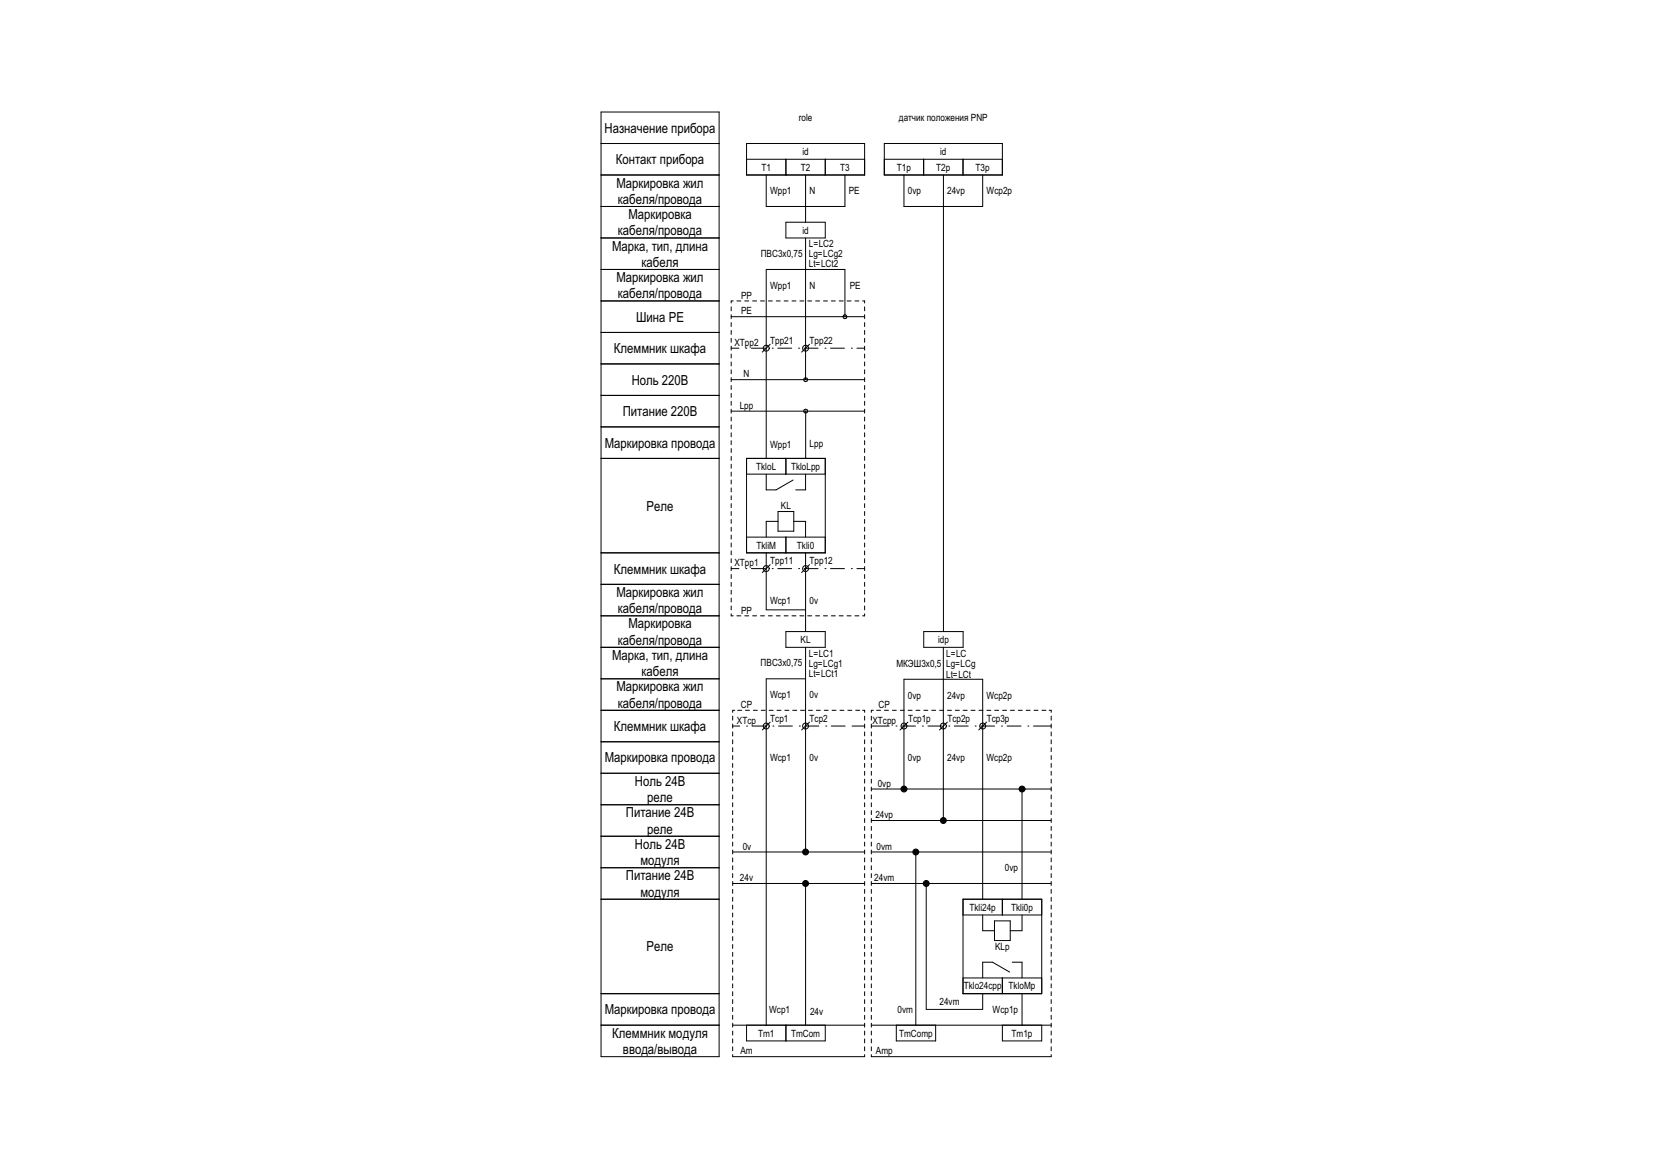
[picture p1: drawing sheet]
<svg xmlns="http://www.w3.org/2000/svg" width="420mm" height="297mm" viewBox="0 0 420 297" stroke-linecap="round" stroke-linejoin="round" font-family="sans-serif">
<!-- layer: id_names -->
<g fill="none" stroke="#000" stroke-width=".25">
<path d="M152.7 28.5h30v152h-30zM152.7 36.5h30M152.7 52.5h30M152.7 44.5h30M152.7 76.5h30M152.7 68.5h30M152.7 60.5h30M152.7 92.5h30M152.7 84.5h30M152.7 100.5h30M152.7 108.5h30M152.7 116.5h30"/>
<path d="M152.7 156.5h30M152.7 148.5h30M152.7 140.5h30M152.7 172.5h30M152.7 164.5h30"/>
</g>
<!-- layer: cp_names -->
<path d="M152.7 188.5h30M152.7 180.5h30v88h-30zM152.7 196.5h30M152.7 212.5h30M152.7 204.5h30M152.7 228.5h30M152.7 220.5h30M152.7 252.5h30M152.7 260.5h30" fill="none" stroke="#000" stroke-width=".25"/>
<!-- layer: cp_static_di -->
<g fill="none" stroke="#000" stroke-width=".25">
<path d="M239.7 172.6v35.1M221.4 184.5h4.5M221.4 182v1M221.4 184v1M221.4 186v1M221.4 188v1M221.4 190v1M221.4 192v1M221.4 194v1M221.4 196v1M221.4 198v1M221.4 200v1"/>
<path d="M221.9 180.5h-.5v.5M222.7 180.5h1M224.7 180.5h1M226.7 180.5h1M227.7 184.5h.1M228.7 180.5h1M229.1 184.5h3.5M229.7 199.7v-27.1h20v55.9M230.7 183.5l-2 2M230.7 180.5h1M232.7 180.5h1M234.4 184.5h.1"/>
<path d="M234.7 180.5h1M235.8 184.5h3.5M236.7 180.5h1M238.7 180.5h1M240.7 183.5l-2 2M240.7 180.5h1M241.1 184.5h.1M242.5 184.5h3.5M242.7 180.5h1M244.7 180.5h1M246.7 180.5h1M247.8 184.5h.1"/>
<path d="M248.7 180.5h1M249.2 184.5h3.5M250.7 183.5l-2 2M250.7 180.5h1M252.7 180.5h1M254.5 184.5h.1M254.7 180.5h1M255.9 184.5h3.5M256.7 180.5h1M258.7 180.5h1M260.7 180.5h1M261.2 184.5h.1"/>
<path d="M262.6 184.5h4.5M262.7 180.5h1M264.7 180.5h1M266.6 180.5h.5v.5M267.1 182v1M267.1 184v1M267.1 186v1M267.1 188v1M267.1 190v1M267.1 192v1M267.1 194v1M267.1 196v1"/>
<path d="M267.1 198v1M267.1 200v1M221.4 216.5h45.7M221.4 208.5h45.7M221.4 200.5h45.7M221.4 202v1M221.4 204v1M221.4 206v1M221.4 208v1M221.4 210v1M221.4 212v1M221.4 214v1"/>
<path d="M221.4 216v1M221.4 218v1M221.4 220v1M232.7 217.2v43.3M259.7 201.2v27.3M267.1 202v1M267.1 204v1M267.1 206v1M267.1 208v1M267.1 210v1M267.1 212v1M267.1 214v1"/>
<path d="M267.1 216v1M267.1 218v1M267.1 220v1M221.4 224.5h45.7M221.4 222v1M221.4 224v1M221.4 226v1M221.4 228v1M221.4 230v1M221.4 232v1M221.4 234v1M221.4 236v1"/>
<path d="M221.4 238v1M221.4 240v1M235.3 225.2v31.3h14.4v-4M244.7 228.5h20v24h-20zM244.7 232.5h20M249.7 232.5v4h3M252.7 234h4v5h-4zM254.7 228.5v4M259.7 232.5v4h-3M267.1 222v1M267.1 224v1M267.1 226v1"/>
<path d="M267.1 228v1M267.1 230v1M267.1 232v1M267.1 234v1M267.1 236v1M267.1 238v1M267.1 240v1M221.4 242v1M221.4 244v1M221.4 246v1M221.4 248v1M221.4 250v1"/>
<path d="M221.4 252v1M221.4 254v1M221.4 256v1M221.4 258v1M221.4 260v1M244.7 248.5h20M254.7 248.5v4M256.5 247l-4.3-2.5h-2.5v4M257.2 244.5h2.5v4M259.7 252.5v8M267.1 242v1M267.1 244v1"/>
<path d="M267.1 246v1M267.1 248v1M267.1 250v1M267.1 252v1M267.1 254v1M267.1 256v1M267.1 258v1M267.1 260v1M221.4 260.5h45.7M221.4 267.9v.6h45.7v-.6M221.4 262v1M221.4 264v1"/>
<path d="M221.4 266v1M227.7 260.5v4h10v-4M254.7 260.5v4h10v-4M267.1 262v1M267.1 264v1M267.1 266v1"/>
<circle cx="194.7" cy="184.5" r=".75"/>
<circle cx="204.7" cy="184.5" r=".75"/>
<circle cx="229.7" cy="200.5" r=".75"/>
<circle cx="232.7" cy="216.5" r=".75"/>
<circle cx="239.7" cy="208.5" r=".75"/>
<circle cx="259.7" cy="200.5" r=".75"/>
<circle cx="235.3" cy="224.5" r=".75"/>
</g>
<!-- layer: id_static_di -->
<g fill="none" stroke="#000" stroke-width=".25">
<path d="M224.7 36.5h30v8h-30zM224.7 40.5h30M229.7 44.5v8h20v-8M234.7 40.5v4M239.7 44.5v116M244.7 40.5v4M234.7 160.5h10v4h-10zM239.7 164.5v8.1"/>
<circle cx="194.7" cy="88.5" r=".75"/>
<circle cx="204.7" cy="88.5" r=".75"/>
<circle cx="194.7" cy="144.5" r=".75"/>
<circle cx="204.7" cy="144.5" r=".75"/>
</g>
<!-- layer: id_static_do -->
<g fill="none" stroke="#000" stroke-width=".25">
<path d="M189.7 36.5h30v8h-30zM189.7 40.5h30M194.7 44.5v8h20v-8M199.7 56.5h10v4h-10zM199.7 40.5v4M204.7 44.5v12M209.7 40.5v4M185.8 78v1M185.8 80v1M186.3 76.5h-.5v.5M187.2 76.5h1M189.2 76.5h1"/>
<path d="M191.2 76.5h1M193.2 76.5h1M195.2 76.5h1M197.2 76.5h1M199.2 76.5h1M201.2 76.5h1M203.2 76.5h1M204.7 60.5v36M205.2 76.5h1M207.2 76.5h1M209.2 76.5h1M211.2 76.5h1"/>
<path d="M213.2 76.5h1M215.2 76.5h1M217.2 76.5h1M219.2 76.5h.5v.5M219.7 78v1M219.7 80v1M185.8 96.5h33.9M185.8 88.5h1.9M185.8 80.5h33.9M185.8 82v1M185.8 84v1M185.8 86v1"/>
<path d="M185.8 88v1M185.8 90v1M185.8 92v1M185.8 94v1M185.8 96v1M185.8 98v1M185.8 100v1M189.5 88.5h.1M190.9 88.5h3.5M195.7 87.5l-2 2M196.2 88.5h.1M197.6 88.5h3.5"/>
<path d="M202.9 88.5h.1M204.3 88.5h3.6M205.7 87.5l-2 2M209.6 88.5h.1M211 88.5h3.6M214.7 80.5v-12h-20v48M216.3 88.5h.1M217.7 88.5h2M219.7 82v1M219.7 84v1M219.7 86v1M219.7 88v1"/>
<path d="M219.7 90v1M219.7 92v1M219.7 94v1M219.7 96v1M219.7 98v1M219.7 100v1M185.8 104.5h33.9M185.8 102v1M185.8 104v1M185.8 106v1M185.8 108v1M185.8 110v1"/>
<path d="M185.8 112v1M185.8 114v1M185.8 116v1M185.8 118v1M185.8 120v1M189.7 116.5h20v24h-20zM199.7 116.5v4M204.7 104.5v12M219.7 102v1M219.7 104v1M219.7 106v1M219.7 108v1"/>
<path d="M219.7 110v1M219.7 112v1M219.7 114v1M219.7 116v1M219.7 118v1M219.7 120v1M185.8 122v1M185.8 124v1M185.8 126v1M185.8 128v1M185.8 130v1M185.8 132v1"/>
<path d="M185.8 134v1M185.8 136v1M185.8 138v1M185.8 140v1M189.7 120.5h20M189.7 136.5h20M194.7 120.5v4h2.5l4.3-2.5M197.7 132.5h-3v4M197.7 130h4v5h-4zM199.7 136.5v4M201.7 132.5h3v4M204.7 120.5v4h-2.5"/>
<path d="M219.7 122v1M219.7 124v1M219.7 126v1M219.7 128v1M219.7 130v1M219.7 132v1M219.7 134v1M219.7 136v1M219.7 138v1M219.7 140v1M185.8 144.5h1.9M185.8 155.9v.6h.5"/>
<path d="M185.8 142v1M185.8 144v1M185.8 146v1M185.8 148v1M185.8 150v1M185.8 152v1M185.8 154v1M187.2 156.5h1M189.2 156.5h1M189.5 144.5h.1M190.9 144.5h3.5M191.2 156.5h1"/>
<path d="M193.2 156.5h1M194.7 140.5v14.4h10M195.2 156.5h1M195.7 143.5l-2 2M196.2 144.5h.1M197.2 156.5h1M197.6 144.5h3.5M199.2 156.5h1M201.2 156.5h1M202.9 144.5h.1M203.2 156.5h1M204.3 144.5h3.6"/>
<path d="M204.7 140.5v20M205.2 156.5h1M205.7 143.5l-2 2M207.2 156.5h1M209.2 156.5h1M209.6 144.5h.1M211 144.5h3.6M211.2 156.5h1M213.2 156.5h1M215.2 156.5h1M216.3 144.5h.1M217.2 156.5h1"/>
<path d="M217.7 144.5h2M219.7 142v1M219.7 144v1M219.7 146v1M219.7 148v1M219.7 150v1M219.7 152v1M219.7 154v1M219.7 155.9v.6h-.5M199.7 160.5h10v4h-10zM204.7 164.5v8"/>
<circle cx="204.7" cy="96.5" r=".5"/>
<circle cx="214.7" cy="80.5" r=".5"/>
<circle cx="204.7" cy="104.5" r=".5"/>
</g>
<!-- layer: cp_static_do -->
<g fill="none" stroke="#000" stroke-width=".25">
<path d="M186.2 184.5h1.7M186.2 182v1M186.2 184v1M186.2 186v1M186.2 188v1M186.2 190v1M186.2 192v1M186.2 194v1M186.2 196v1M186.2 198v1M186.2 200v1M186.7 180.5h-.5v.5"/>
<path d="M187.4 180.5h1M189.4 180.5h1M189.7 184.5h.1M191.1 184.5h3.5M191.4 180.5h1M193.4 180.5h1M195.4 180.5h1M195.7 183.5l-2 2M196.4 184.5h.1M197.4 180.5h1M197.8 184.5h3.5M199.4 180.5h1"/>
<path d="M201.4 180.5h1M203.1 184.5h.1M203.4 180.5h1M204.5 184.5h3.5M205.4 180.5h1M205.7 183.5l-2 2M207.4 180.5h1M209.4 180.5h1M209.8 184.5h.1M211.2 184.5h3.5M211.4 180.5h1M213.4 180.5h1"/>
<path d="M215.4 180.5h1M216.5 184.5h3.2M217.4 180.5h1M219.2 180.5h.5v.5M219.7 182v1M219.7 184v1M219.7 186v1M219.7 188v1M219.7 190v1M219.7 192v1M219.7 194v1M219.7 196v1"/>
<path d="M219.7 198v1M219.7 200v1M186.2 216.5h33.5M186.2 202v1M186.2 204v1M186.2 206v1M186.2 208v1M186.2 210v1M186.2 212v1M186.2 214v1M186.2 216v1M186.2 218v1"/>
<path d="M186.2 220v1M204.7 215.7v-43.2h-10v88M219.7 202v1M219.7 204v1M219.7 206v1M219.7 208v1M219.7 210v1M219.7 212v1M219.7 214v1M219.7 216v1M219.7 218v1M219.7 220v1"/>
<path d="M186.2 224.5h33.5M186.2 222v1M186.2 224v1M186.2 226v1M186.2 228v1M186.2 230v1M186.2 232v1M186.2 234v1M186.2 236v1M186.2 238v1M186.2 240v1M204.7 225.2v35.3"/>
<path d="M219.7 222v1M219.7 224v1M219.7 226v1M219.7 228v1M219.7 230v1M219.7 232v1M219.7 234v1M219.7 236v1M219.7 238v1M219.7 240v1M186.2 242v1M186.2 244v1"/>
<path d="M186.2 246v1M186.2 248v1M186.2 250v1M186.2 252v1M186.2 254v1M186.2 256v1M186.2 258v1M186.2 260v1M219.7 242v1M219.7 244v1M219.7 246v1M219.7 248v1"/>
<path d="M219.7 250v1M219.7 252v1M219.7 254v1M219.7 256v1M219.7 258v1M219.7 260v1M186.2 260.5h33.5M186.2 267.9v.6h33.5v-.6M186.2 262v1M186.2 264v1M186.2 266v1M189.7 260.5v4h20v-4"/>
<path d="M199.7 260.5v4M219.7 262v1M219.7 264v1M219.7 266v1"/>
<circle cx="229.7" cy="184.5" r=".75"/>
<circle cx="239.7" cy="184.5" r=".75"/>
<circle cx="249.7" cy="184.5" r=".75"/>
<circle cx="204.7" cy="216.5" r=".75"/>
<circle cx="204.7" cy="224.5" r=".75"/>
</g>
<g fill="#000">
<circle cx="204.7" cy="216.5" r=".75"/>
<circle cx="204.7" cy="224.5" r=".75"/>
</g>
<!-- layer: cp_static_di -->
<g fill="#000">
<circle cx="229.7" cy="200.5" r=".75"/>
<circle cx="232.7" cy="216.5" r=".75"/>
<circle cx="239.7" cy="208.5" r=".75"/>
<circle cx="259.7" cy="200.5" r=".75"/>
<circle cx="235.3" cy="224.5" r=".75"/>
</g>
<g font-size="3.5">
<text x="153.6" y="33.7">Назначение прибора</text>
<text x="156.5" y="41.7">Контакт прибора</text>
<text x="156.6" y="47.7">Маркировка жил</text>
<text x="157" y="51.8">кабеля/провода</text>
<text x="157" y="59.8">кабеля/провода</text>
<text x="159.7" y="55.7">Маркировка</text>
<text x="155.5" y="63.7">Марка, тип, длина</text>
<text x="156.6" y="71.7">Маркировка жил</text>
<text x="163" y="67.8">кабеля</text>
<text x="157" y="75.8">кабеля/провода</text>
<text x="161.7" y="81.7">Шина PE</text>
<text x="156" y="89.7">Клеммник шкафа</text>
<text x="160.5" y="97.7">Ноль 220В</text>
<text x="158.2" y="105.7">Питание 220В</text>
<text x="153.7" y="113.7">Маркировка провода</text>
<text x="164.3" y="129.7">Реле</text>
<text x="156" y="145.7">Клеммник шкафа</text>
<text x="156.6" y="151.7">Маркировка жил</text>
<text x="157" y="155.8">кабеля/провода</text>
<text x="159.7" y="159.7">Маркировка</text>
<text x="155.5" y="167.7">Марка, тип, длина</text>
<text x="157" y="163.8">кабеля/провода</text>
<text x="163" y="171.8">кабеля</text>
<text x="156.6" y="175.7">Маркировка жил</text>
<text x="157" y="179.8">кабеля/провода</text>
<text x="156" y="185.7">Клеммник шкафа</text>
<text x="153.7" y="193.7">Маркировка провода</text>
<text x="161.3" y="199.7">Ноль 24В</text>
<text x="164.5" y="203.8">реле</text>
<text x="159" y="207.7">Питание 24В</text>
<text x="161.3" y="215.7">Ноль 24В</text>
<text x="164.5" y="211.8">реле</text>
<text x="162.7" y="219.8">модуля</text>
<text x="159" y="223.7">Питание 24В</text>
<text x="162.7" y="227.8">модуля</text>
<text x="164.3" y="241.7">Реле</text>
<text x="153.7" y="257.7">Маркировка провода</text>
<text x="155.6" y="263.7">Клеммник модуля</text>
<text x="158.3" y="267.8">ввода/вывода</text>
</g>
<g font-size="2.5">
<text x="203" y="30.8">role</text>
<text x="228.4" y="30.8">датчик положения PNP</text>
<text x="203.9" y="39.4">id</text>
<text x="238.9" y="39.4">id</text>
<text x="193.5" y="43.4">T1</text>
<text x="203.5" y="43.4">Т2</text>
<text x="213.5" y="43.4">Т3</text>
<text x="227.9" y="43.4">T1p</text>
<text x="237.9" y="43.4">Т2p</text>
<text x="247.9" y="43.4">Т3p</text>
<text x="195.7" y="49.4">Wpp1</text>
<text x="205.7" y="49.4">N</text>
<text x="215.7" y="49.4">PE</text>
<text x="230.7" y="49.3">0vp</text>
<text x="240.7" y="49.3">24vp</text>
<text x="250.7" y="49.3">Wcp2p</text>
<text x="203.9" y="59.4">id</text>
<text x="193.3" y="65.3">ПВС3х0,75</text>
<text x="205.5" y="62.7">L=LC2</text>
<text x="205.5" y="65.2">Lg=LCg2</text>
<text x="205.5" y="67.9">Lt=LCt2</text>
<text x="188.3" y="75.9">PP</text>
<text x="195.7" y="73.4">Wpp1</text>
<text x="205.7" y="73.4">N</text>
<text x="215.9" y="73.4">PE</text>
<text x="188.3" y="79.9">PE</text>
<text x="186.6" y="87.9">XTpp2</text>
<text x="195.7" y="87.4">Tpp21</text>
<text x="205.7" y="87.4">Tpp22</text>
<text x="188.9" y="95.9">N</text>
<text x="188" y="103.9">Lpp</text>
<text x="195.7" y="113.7">Wpp1</text>
<text x="205.7" y="113.5">Lpp</text>
<text x="192.1" y="119.4">TkloL</text>
<text x="201" y="119.4">ТkloLpp</text>
<text x="198.4" y="129.4">KL</text>
<text x="186.6" y="143.9">XTpp1</text>
<text x="192.2" y="139.4">TkliM</text>
<text x="195.7" y="143.4">Tpp11</text>
<text x="202.5" y="139.4">Тkli0</text>
<text x="205.7" y="143.4">Tpp12</text>
<text x="188.3" y="155.9">PP</text>
<text x="195.7" y="153.4">Wcp1</text>
<text x="205.7" y="153.4">0v</text>
<text x="203.4" y="163.4">KL</text>
<text x="205.5" y="166.8">L=LC1</text>
<text x="238.3" y="163.4">idp</text>
<text x="240.4" y="167">L=LC</text>
<text x="193.3" y="169.3">ПВС3х0,75</text>
<text x="205.5" y="169.4">Lg=LCg1</text>
<text x="205.5" y="172">Lt=LCt1</text>
<text x="227.8" y="169.5">МКЭШ3х0,5</text>
<text x="240.4" y="169.5">Lg=LCg</text>
<text x="240.4" y="172.1">Lt=LCt</text>
<text x="188.2" y="179.9">CP</text>
<text x="195.7" y="177.4">Wcp1</text>
<text x="205.7" y="177.4">0v</text>
<text x="223.2" y="179.9">CP</text>
<text x="230.7" y="177.7">0vp</text>
<text x="240.7" y="177.7">24vp</text>
<text x="250.7" y="177.7">Wcp2p</text>
<text x="187.3" y="183.9">XTcp</text>
<text x="195.7" y="183.4">Tcp1</text>
<text x="205.7" y="183.4">Tcp2</text>
<text x="221.7" y="183.9">XTcpp</text>
<text x="230.7" y="183.4">Tcp1p</text>
<text x="240.7" y="183.4">Tcp2p</text>
<text x="250.7" y="183.4">Tcp3p</text>
<text x="195.7" y="193.4">Wcp1</text>
<text x="205.7" y="193.4">0v</text>
<text x="230.7" y="193.4">0vp</text>
<text x="240.7" y="193.4">24vp</text>
<text x="250.7" y="193.4">Wcp2p</text>
<text x="223" y="199.9">0vp</text>
<text x="222.4" y="207.9">24vp</text>
<text x="188.7" y="215.9">0v</text>
<text x="222.7" y="215.9">0vm</text>
<text x="255.3" y="221.4">0vp</text>
<text x="188" y="223.9">24v</text>
<text x="222.1" y="223.9">24vm</text>
<text x="246.3" y="231.4">Tkli24p</text>
<text x="256.9" y="231.4">Тkli0p</text>
<text x="252.8" y="241.4">KLp</text>
<text x="244.9" y="251.4">Тklo24cpp</text>
<text x="256.3" y="251.4">TkloMp</text>
<text x="195.5" y="257.4">Wcp1</text>
<text x="205.8" y="257.8">24v</text>
<text x="228.1" y="257.3">0vm</text>
<text x="238.7" y="255.3">24vm</text>
<text x="252.2" y="257.4">Wcp1p</text>
<text x="192.6" y="263.4">Tm1</text>
<text x="201" y="263.4">TmCom</text>
<text x="228.5" y="263.4">TmComp</text>
<text x="257" y="263.4">Tm1p</text>
<text x="188.1" y="267.9">Am</text>
<text x="222.5" y="267.9">Amp</text>
</g>
</svg>
